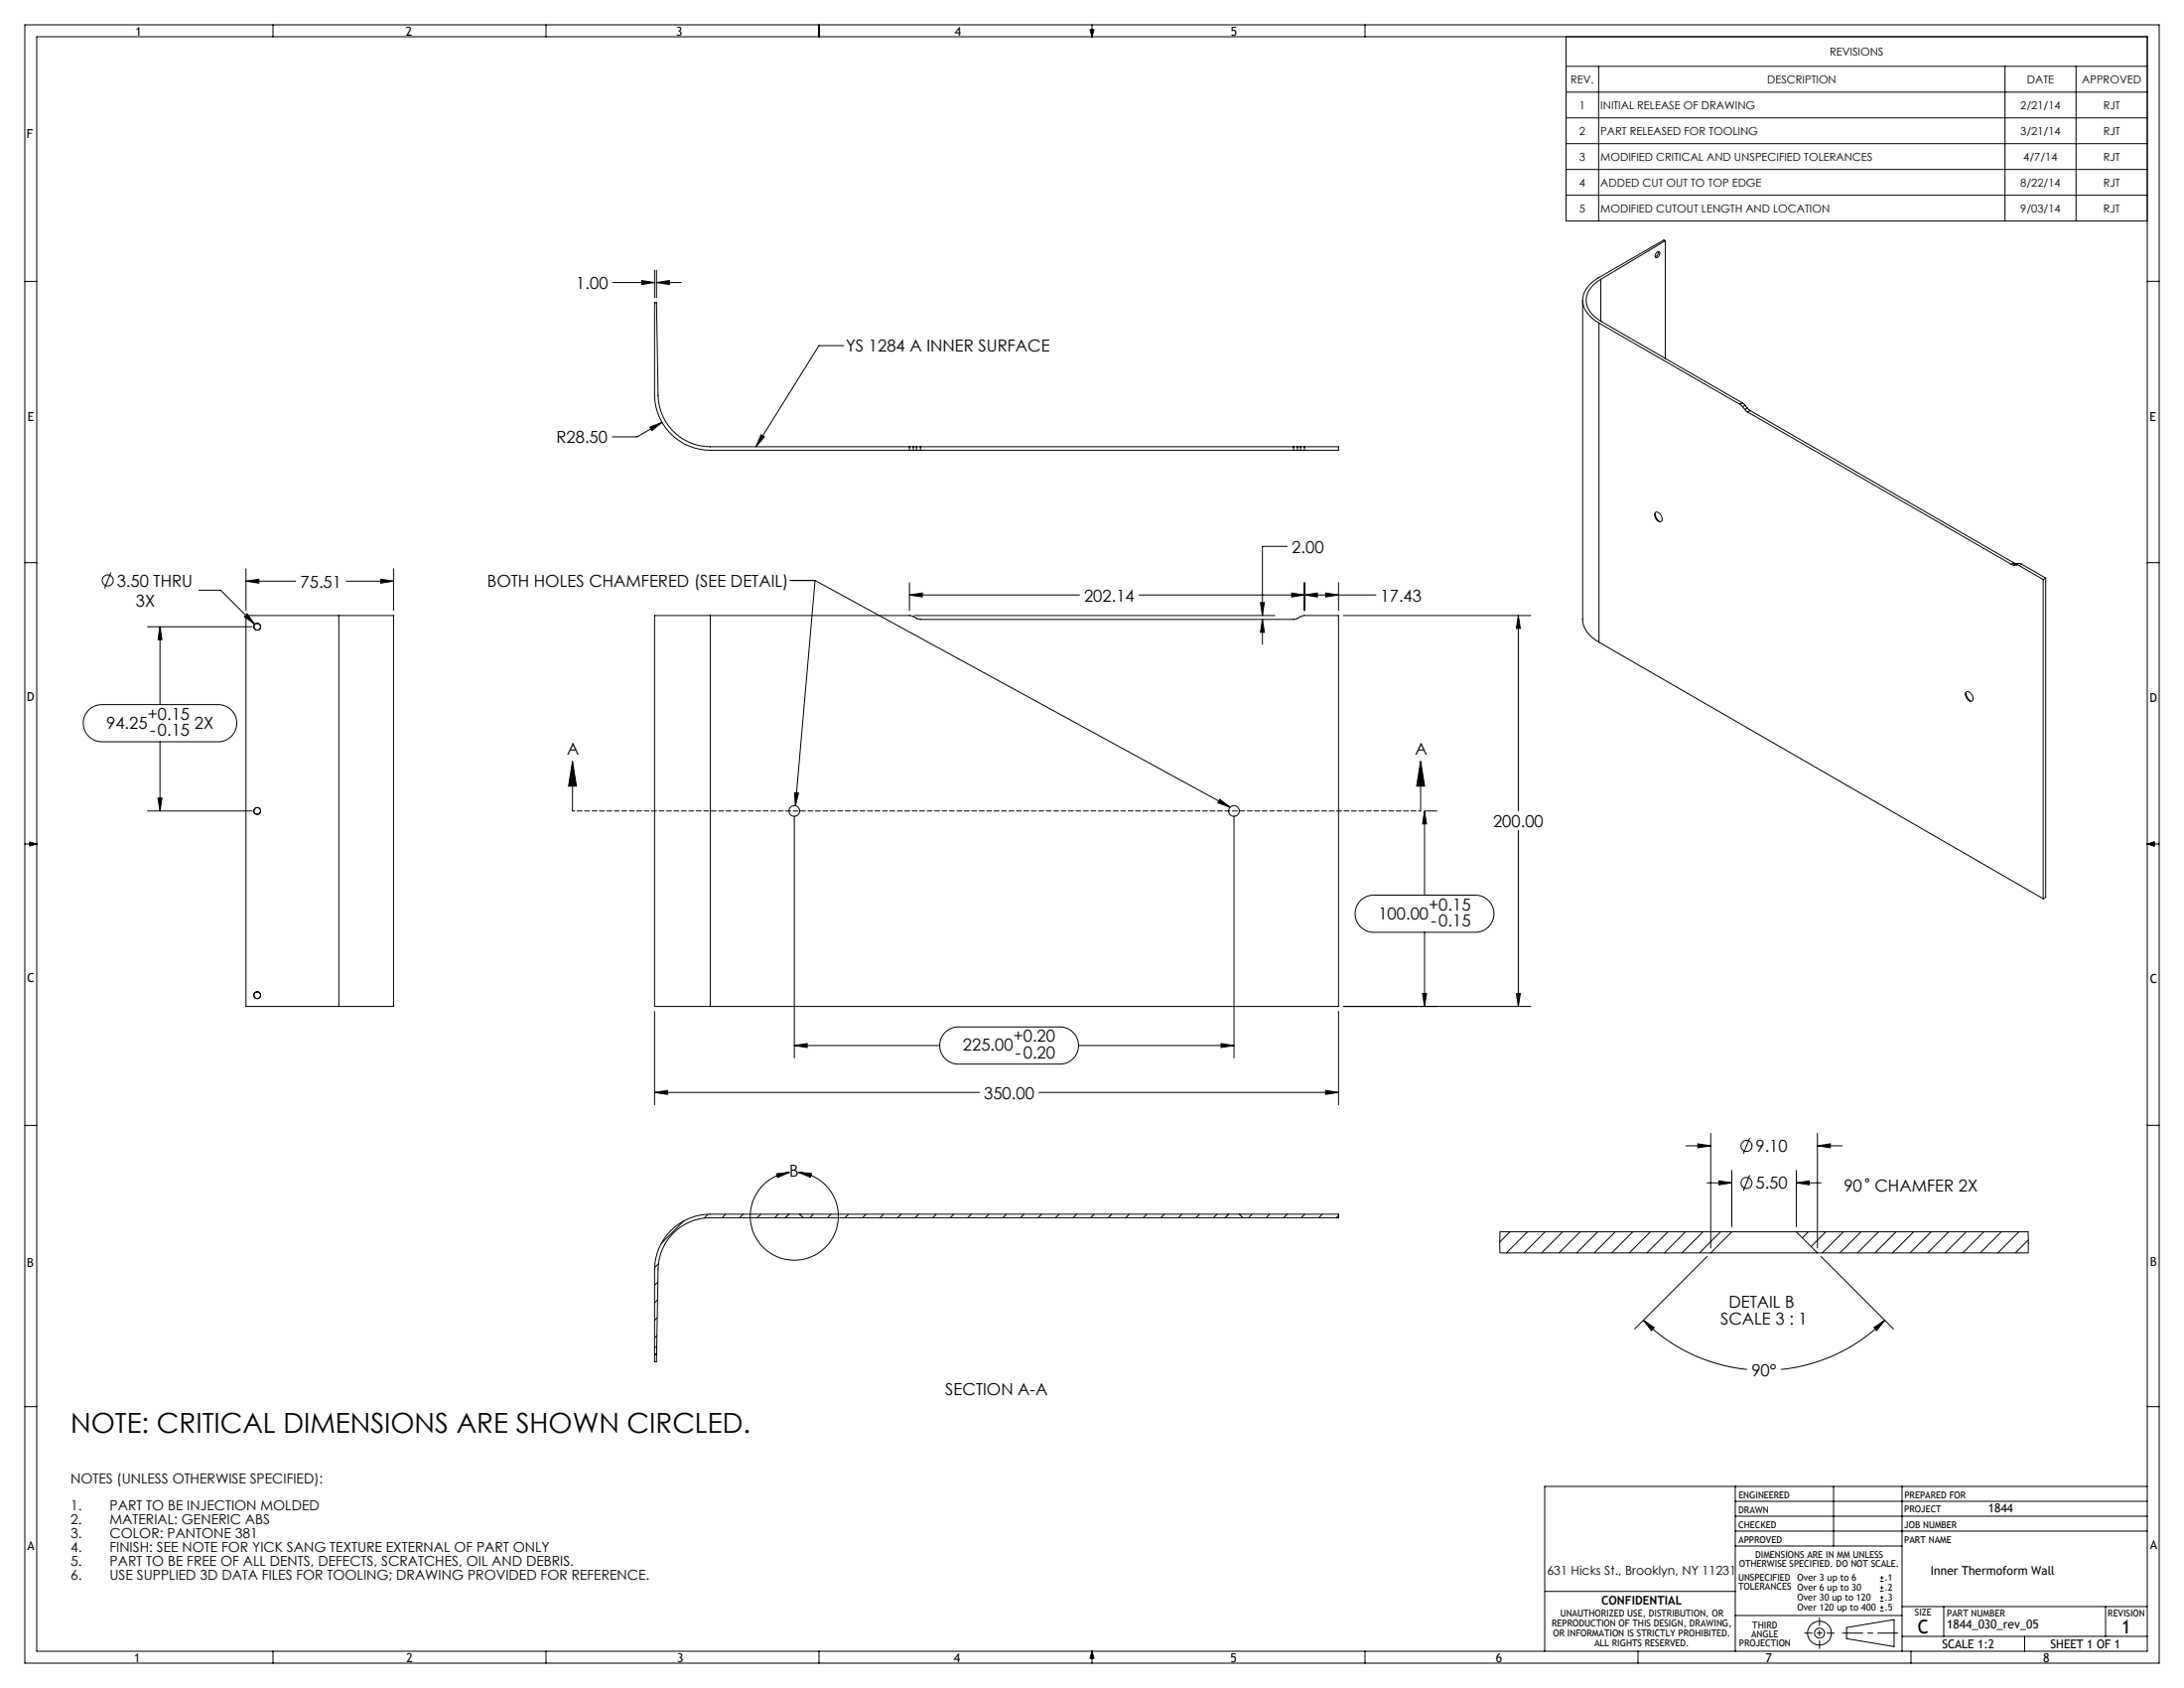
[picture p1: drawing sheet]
<svg xmlns="http://www.w3.org/2000/svg" width="559mm" height="432mm" viewBox="0 0 559 432" stroke-linecap="round" stroke-linejoin="round" font-family="sans-serif">
<g fill="none" stroke="#000" stroke-width=".25">
<path d="M6.3 6.4h546.1v419h-546.1zM9.4 9.4h540v413h-540zM69.8 6.4v3M139.7 6.4v3M209.5 6.4v3M278.9 7.6h1l-.5 1.8zM279.1 7.6l.3 1.8M279.4 6.4v3M279.7 7.6l-.3 1.8M349.2 6.4v3M400.7 9.4v47.1h148.7M400.7 17h148.7"/>
<path d="M409 17v39.5M513 17v39.5M531.2 17v39.5M400.7 30.2h148.7M400.7 36.8h148.7M400.7 23.6h148.7M400.7 43.3h148.7M400.7 49.9h148.7M6.3 72h3.1M156.8 72.3h10.7M164.2 71.8l3.3 .5-3.3 .5zM167.5 69.1v7.1"/>
<path d="M168 72.3l3.3-.5v1zM168 69.1v7.1M168 72.3h6.3M404.9 76.8v81.7a7.1 7.1 0 0 0 4.2 5.8M409.6 71.5a6.1 6.1 0 0 0-3.6 6.6 7.5 7.5 0 0 0 3.7 4.2l36.1 20.8M409.6 71.5v10.7M423.9 64.6l.1-.1a.46 .46 0 0 1 .7 0 .46 .46 0 0 1-.1 .7l-.1 .2a.55 .55 0 0 1-.9 .5 .55 .55 0 0 1 0-.9zM424.3 64.4l-.2 .8-.6 .5M426.1 61.6l-.4-.2-16.8 9.7a6.5 6.5 0 0 0-3.8 7.1 8.1 8.1 0 0 0 4 4.4M426.1 61.6l-16.5 9.9M426.1 61.6v30.1M549.4 72h3"/>
<path d="M215.9 88.4h-6.4l-16.1 25.9M409.1 82.6v81.7M409.1 82.6l36 20.8M166.3 109.3l3.1-1.2-2.6 2zM169.4 108.1l-6.4 3.6h-6.4M194.7 111.2l.9 .5-2.2 2.6zM232.7 114.3h-51a13.4 13.4 0 0 1-13.3-13.1l-.4-23.8h-.5v23.8a14.3 14.3 0 0 0 14.2 14h51M232.7 115.2h1M232.7 114.3h1M232.7 114.3v.9M233.7 114.3h.8M233.7 115.2h.8"/>
<path d="M233.7 114.3v.9M234.5 115.2h1M234.5 114.3h1M234.5 114.3v.9M235.5 114.3h95.5M235.5 115.2h95.5M235.5 114.3v.9M331 115.2h1M331 114.3h1M331 114.3v.9M332 114.3h.8M332 115.2h.8"/>
<path d="M332 114.3v.9M332.8 114.3h1M332.8 115.2h1M332.8 114.3v.9M333.8 114.3v.9M333.8 114.3h8.7v.9h-8.7M445.1 103.4l.8 .7M445.8 103.1l.7 .6M445.8 103.1l-.7 .3M445.9 104.1l.5 .7M446.4 104.8l.7 .6M446.5 103.7l-.6 .4"/>
<path d="M446.5 103.7l.6 .7M447.1 104.4l.7 .6M447.1 104.4l-.7 .4M447.1 105.4l67.5 39M447.8 105l-.7 .4M447.8 105l67.5 39M329.3 139.8h-6.3v17.7M423.4 131.4l.5 1.3 .7 .8M423.5 131.1a1.56 1.56 0 0 1 1.7 2.2 1.07 1.07 0 0 1-1.7-.8 1.23 1.23 0 0 1 0-1.4zM6.3 143.9h3.1M28.4 146.5l-1.6 4M50.9 151h5.6l8.7 8.7"/>
<path d="M62.5 157.7l.7-.7 2 2.7zM62.9 145.5v10.7M62.9 148.7h12.8M62.9 148.7l3.3-.5v1zM86.7 157.5h14v100h-14M86.7 157.5h-23.8v100h23.8M86.7 157.5v100M88.6 148.7h12.1M97.4 148.2l3.3 .5-3.3 .5zM100.7 145.5v10.7M181.7 157.5h51l2.8 1h95.5l2.6-1h8.9v100h-160.8M181.7 157.5h-14.2v100h14.2"/>
<path d="M181.7 157.5v100M202.2 148.5h6.3M208.5 148.5l-5 57.6M208.5 148.5l106.2 58M232.7 152.2h43.5M232.7 149v7.2M232.7 152.2l3.3-.5v1zM234 157.5h92.2M291.4 152.2h60.6M322.5 154.2h1l-.5 3.3zM323 158.5v6.3M323 158.5l.5 3.3h-1z"/>
<path d="M330.5 151.7l3.3 .5-3.3 .5zM333.8 152.2l3.3-.5v1zM333.8 149v7.2M339.2 151.7l3.3 .5-3.3 .5zM342.5 149v7.2M343.8 157.5h47.9M388.5 157.5l.5 3.3h-1zM388.5 157.5v49.9M514.6 144.4l.7 .1M515.3 144l.7 .2M515.3 144l-.7 .4M515.9 144.5l.7 .2"/>
<path d="M515.9 144.5h-.6M516 144.2l-.7 .3M516.5 144.1l.8 .2M516.5 144.1l-.6 .4M516.5 144.1l-.5 .1M516.6 144.7l6.2 3.5M517.3 144.3l-.7 .4M517.3 144.3l6.1 3.6M522.8 148.2v81.7M523.4 147.9l-.6 .3M523.4 147.9v81.6l-.6 .4M549.4 143.9h3"/>
<path d="M37.8 160.3h26.7M40.9 160.3l.5 3.3h-1zM40.9 160.3v19.9M409.1 164.3l113.7 65.6M502.9 177.3l.6 1.3 .6 .8M503.1 177a1.56 1.56 0 0 1 1.6 2.2 1.07 1.07 0 0 1-1.6-.8 1.23 1.23 0 0 1 0-1.4zM22.7 181.6l1.2-.9 1.8-.4 30.1-.1a4.8 4.8 0 0 1 4.8 4.8 4.8 4.8 0 0 1-4.8 4.7h-29.8a4.8 4.8 0 0 1-4.3-2.9 4.8 4.8 0 0 1 1-5.2zM40.9 189.7v17.8M146.5 194.8l1 6.3h-2zM146.5 194.8v12.7M363.5 194.8l1 6.3h-2zM363.5 194.8v12.7"/>
<path d="M6.3 215.9h3.1M7.6 215.4l1.8 .5-1.8 .5zM7.6 215.6l1.8 .3M9.4 215.9l-1.8 .3M37.8 207.5h26.7M40.4 204.2h1l-.5 3.3zM203.2 208.7v61.9M203.3 202.8l1 .1-.8 3.2zM312.1 204.5l2.6 2-3.1-1.1zM315.7 208.7v61.9M364.5 207.5l.5 3.3h-1zM364.5 207.5v21.5"/>
<path d="M364.8 207.5h2.9M388.5 212.4v45.1M549.4 215.9h3M549.4 215.9l1.8 .3M549.4 215.9l1.8-.6v1.2zM551.2 215.6l-1.8 .3M348.1 230.4l1.5-1.1 1.6-.3h26.3a4.8 4.8 0 0 1 4.7 4.7 4.8 4.8 0 0 1-4.7 4.8h-26a4.8 4.8 0 0 1-4.4-2.9 4.8 4.8 0 0 1 1-5.2zM364.5 238.5v19M167.5 258.7v23.9M342.5 258.7v23.9M343.8 257.5h47.9M364 254.2h1l-.5 3.3z"/>
<path d="M388 254.2h1l-.5 3.3zM167.5 279.5h83.1M167.5 279.5l3.3-.6v1.1zM203.2 267.5l3.3-.6v1.1zM203.2 267.5h37.2M241.8 264.1l1.6-1 1.5-.4h26.3a4.8 4.8 0 0 1 4.8 4.8 4.8 4.8 0 0 1-4.8 4.7h-26a4.8 4.8 0 0 1-4.4-2.9 4.8 4.8 0 0 1 1-5.2zM265.8 279.5h76.7M276 267.5h39.7M312.4 266.9l3.3 .6-3.3 .5zM339.2 278.9l3.3 .6-3.3 .5zM6.3 287.9h3.1M204.3 299.9a11.3 11.3 0 0 1 8.5 17.1 11.3 11.3 0 0 1-19.1 .1 11.3 11.3 0 0 1 8.3-17.2"/>
<path d="M204.3 299.9l3.3 .3-.2 1zM431.4 293.1h6.3M434.4 292.6l3.3 .5-3.3 .5zM437.7 289.9v29.3M443.1 299.4v14.4M447.7 291.1l-1.6 4M459.6 299.4v14.4M465 293.1l3.3-.5v1zM465 289.9v29.3M465 293.1h6.4M549.4 287.9h3M175 312.3l-5.8 5.8"/>
<path d="M181.2 310.6l-1 1M185.7 310.6l-.9 .9M190.2 310.6l-.9 .9M194.6 310.6l-.9 .9M198.7 300.2l3.3-.3-3.1 1.3zM199.1 310.6l-.9 .9M201 311.5h-19.3a13.4 13.4 0 0 0-13.3 13.1l-.4 20M201 311.5h4.5M201.9 310.6h-20.2a14.2 14.2 0 0 0-14.2 14v20M201.9 310.6h2.7M201.9 310.6l-.9 .9M204.6 310.6h109.8"/>
<path d="M204.6 310.6l.9 .9M205.5 311.5h108M208.1 310.6l-.9 .9M212.6 310.6l-.9 .9M217.1 310.6l-.9 .9M221.6 310.6l-.9 .9M226.1 310.6l-.9 .9M230.6 310.6l-.9 .9M235.1 310.6l-.9 .9M239.5 310.6l-.9 .9M244 310.6l-.9 .9M248.5 310.6l-.9 .9"/>
<path d="M253 310.6l-.9 .9M257.5 310.6l-.9 .9M262 310.6l-.9 .9M266.5 310.6l-.9 .9M271 310.6l-.9 .9M275.5 310.6l-.9 .9M280 310.6l-.9 .9M284.4 310.6l-.9 .9M288.9 310.6l-.9 .9M293.4 310.6l-.9 .9M297.9 310.6l-.9 .9M302.4 310.6l-.9 .9"/>
<path d="M306.9 310.6l-.9 .9M311.4 310.6l-.9 .9M313.5 311.5h4.5M314.4 310.6h2.7M314.4 310.6l-.9 .9M317.1 310.6h25.4v.9h-24.5M317.1 310.6l.9 .9M320.4 310.6l-.9 .9M324.9 310.6l-.9 .9M329.3 310.6l-.9 .9M333.8 310.6l-.9 .9M338.3 310.6l-.9 .9"/>
<path d="M342.5 310.9l-.6 .6M386.4 315.1l-2.7 2.6M390.8 315.1l-5.4 5.4M395.3 315.1l-5.4 5.4M399.8 315.1l-5.4 5.4M404.3 315.1l-5.4 5.4M408.8 315.1l-5.4 5.4M413.3 315.1l-5.4 5.4M417.8 315.1l-5.4 5.4M422.3 315.1l-5.4 5.4M426.8 315.1l-5.4 5.4M431.3 315.1l-5.4 5.4"/>
<path d="M435.7 315.1l-5.4 5.4M436.8 302.6h6.3M439.8 302.1l3.3 .5-3.3 .5zM440.2 315.1l-5.4 5.4M443.1 315.1h-59.3v5.4h53.9M443.1 315.1h16.5M443.1 315.1l-5.4 5.4M447.7 300.6l-1.6 4M459.6 302.6l3.3-.5v1zM459.6 302.6h6.4M459.6 315.1h59.3v5.4h-53.9M459.6 315.1l5.4 5.4"/>
<path d="M462.7 315.1l-1.6 1.5M467.2 315.1l-3.8 3.8M471.7 315.1l-5.4 5.4M476.2 315.1l-5.4 5.4M480.6 315.1l-5.4 5.4M485.1 315.1l-5.4 5.4M489.6 315.1l-5.4 5.4M494.1 315.1l-5.4 5.4M498.6 315.1l-5.4 5.4M503.1 315.1l-5.4 5.4M507.6 315.1l-5.4 5.4M512.1 315.1l-5.4 5.4"/>
<path d="M516.6 315.1l-5.4 5.4M519 317.2l-3.3 3.3M168.2 337.1l-.7 .7M168.2 332.5l-.7 .8M168.3 327.9l-.8 .9M168.5 323.3l-1 1M420.5 337.7l2.7 1.9-.7 .8zM420.5 337.7a43.7 43.7 0 0 0 26.5 12.6M436.8 321.4l-18.6 18.6M437.7 320.5h27.3M465.9 321.4l18.6 18.6M479.5 339.6l2.7-1.9-2 2.7z"/>
<path d="M482.2 337.7a43.7 43.7 0 0 1-26.5 12.6M6.3 359.8h3.1M167.5 344.6v1.8M167.5 344.6h.5M167.9 346.4l-.4 .3M168 346.3v2.1h-.5v-2M168 346.3l-.5 .1M168 344.6v1.7M168.1 341.7l-.6 .6M549.4 359.8h3M444 384h105.4M444 387.9h105.4"/>
<path d="M444 380.2v42.2M444 395.5h42.7M444 391.7h105.4M469.1 380.2v15.3M486.7 380.2v42.2M549.4 380.2h-154.2v42.2M395.3 407.1h48.7M444 413.3h42.7M472.5 416.3l12.1-2v6.9l-12.1-2zM481 404.5h.9M481 403.6h.9M481 407h.9"/>
<path d="M481 406.1h.9M481 409.6h.9M481 408.7h.9M481 412.1h.9M481 411.2h.9M481.5 403.2v.8M481.5 405.7v.9M481.5 408.2v.9M481.5 410.8v.9M486.7 418.6h62.7M486.7 411h62.7M497.3 411v7.6"/>
<path d="M518 418.6v3.8M538.7 411v7.6M69.8 422.4v3M139.7 422.4v3M209.5 422.4v3M279.4 422.4v3M279.4 422.4l.5 1.8h-1zM279.4 422.4l.3 1.8M279.4 422.4l-.3 1.8M349.2 422.4v3M419.1 422.4v3M488.9 422.4v3"/>
<circle cx="27.6" cy="148.5" r="1.41"/>
<circle cx="65.8" cy="160.3" r=".87"/>
<circle cx="65.8" cy="160.3" r=".88"/>
<circle cx="65.8" cy="207.5" r=".87"/>
<circle cx="203.2" cy="207.5" r="1.37"/>
<circle cx="315.7" cy="207.5" r="1.37"/>
<circle cx="65.8" cy="254.6" r=".87"/>
<circle cx="446.9" cy="293.1" r="1.41"/>
<circle cx="446.9" cy="302.6" r="1.41"/>
<circle cx="477.7" cy="301.9" r=".4"/>
<circle cx="465.5" cy="417.8" r="1.27"/>
<circle cx="465.5" cy="417.8" r="3"/>
</g>
<path d="M363.5 207.5h-217" fill="none" stroke="#000" stroke-width=".25" stroke-dasharray="1.3 .6" stroke-dashoffset=".7"/>
<path d="M461.7 417.8h7.6" fill="none" stroke="#000" stroke-width=".25" stroke-dasharray="15.2 1.3 1.3 1.3" stroke-dashoffset="13.3"/>
<path d="M465.5 413.8v7.9" fill="none" stroke="#000" stroke-width=".25" stroke-dasharray="15.2 1.3 1.3 1.3" stroke-dashoffset="13.2"/>
<path d="M471.4 417.8h14.2" fill="none" stroke="#000" stroke-width=".25" stroke-dasharray="15.2 1.3 1.3 1.3" stroke-dashoffset="10.1"/>
<g fill="#000">
<path d="M322.5 154.2h1l-.5 3.3zM323 158.5l.5 3.3h-1zM333.8 152.2l3.3-.5v1zM339.2 151.7l3.3 .5-3.3 .5zM330.5 151.7l3.3 .5-3.3 .5zM232.7 152.2l3.3-.5v1zM388.5 157.5l.5 3.3h-1zM388 254.2h1l-.5 3.3zM203.2 267.5l3.3-.6v1.1zM312.4 266.9l3.3 .6-3.3 .5zM167.5 279.5l3.3-.6v1.1zM339.2 278.9l3.3 .6-3.3 .5zM62.9 148.7l3.3-.5v1zM97.4 148.2l3.3 .5-3.3 .5zM62.5 157.7l2.7 2-2-2.7zM40.9 160.3l.5 3.3h-1zM40.4 204.2h1l-.5 3.3zM168 72.3l3.3-.5v1zM164.2 71.8l3.3 .5-3.3 .5zM166.3 109.3l.5 .8 2.6-2zM439.8 302.1l3.3 .5-3.3 .5zM459.6 302.6l3.3-.5v1zM420.5 337.7l2.7 1.9-.7 .8zM479.5 339.6l2.7-1.9-2 2.7zM434.4 292.6l3.3 .5-3.3 .5zM465 293.1l3.3-.5v1z"/>
<path d="M363.5 194.8l1 6.3h-2zM146.5 194.8l1 6.3h-2zM203.3 202.8l1 .1-.8 3.2zM312.1 204.5l2.6 2-3.1-1.1zM194.7 111.2l.9 .5-2.2 2.6zM198.7 300.2l3.3-.3-3.1 1.3zM204.3 299.9l3.3 .3-.2 1z"/>
<path d="M364.5 207.5l.5 3.3h-1zM364 254.2h1l-.5 3.3z"/>
</g>
<text font-size="7.1" x="18.1" y="366.5">NOTE: CRITICAL DIMENSIONS ARE SHOWN CIRCLED.</text>
<g font-size="4.8">
<text x="490.7" y="417.9">C</text>
<text x="542.9" y="417.9">1</text>
</g>
<g font-size="4.2">
<text x="147.4" y="73.9">1.00</text>
<text x="216.4" y="90">YS 1284 A INNER SURFACE</text>
<text x="142.4" y="113.3">R28.50</text>
<text x="330.5" y="141.4">2.00</text>
<text x="29.9" y="150">3.50 THRU</text>
<text x="34.7" y="155.1">3X</text>
<text x="76.8" y="150.3">75.51</text>
<text x="124.7" y="150.1">BOTH HOLES CHAMFERED (SEE DETAIL)</text>
<text x="277.4" y="153.8">202.14</text>
<text x="353.2" y="153.8">17.43</text>
<text x="37.8" y="184.1">+0.15</text>
<text x="27.2" y="186.3">94.25</text>
<text x="38.4" y="188.2">-0.15</text>
<text x="49.7" y="186.3">2X</text>
<text x="145.1" y="193">A</text>
<text x="362.1" y="193">A</text>
<text x="382" y="211.5">200.00</text>
<text x="365.5" y="232.8">+0.15</text>
<text x="352.6" y="235.1">100.00</text>
<text x="366.1" y="236.9">-0.15</text>
<text x="246.4" y="268.8">225.00</text>
<text x="259.3" y="266.5">+0.20</text>
<text x="259.8" y="270.6">-0.20</text>
<text x="251.7" y="281.1">350.00</text>
<text x="449.2" y="294.7">9.10</text>
<text x="202" y="301">B</text>
<text x="449.2" y="304.2">5.50</text>
<text x="471.8" y="304.7">90</text>
<text x="479.7" y="304.7">CHAMFER 2X</text>
<text x="442.3" y="334.6">DETAIL B</text>
<text x="440.2" y="338.8">SCALE 3 : 1</text>
<text x="448.2" y="352.1">90°</text>
<text x="241.9" y="356.9">SECTION A-A</text>
</g>
<g font-size="3.5">
<text x="18.1" y="379.4">NOTES (UNLESS OTHERWISE SPECIFIED):</text>
<text x="18.1" y="386.5">1.</text>
<text x="18.1" y="390">2.</text>
<text x="28.1" y="386.5">PART TO BE INJECTION MOLDED</text>
<text x="28.1" y="390">MATERIAL: GENERIC ABS</text>
<text x="18.1" y="393.5">3.</text>
<text x="28.1" y="393.5">COLOR: PANTONE 381</text>
<text x="18.1" y="397">4.</text>
<text x="18.1" y="400.6">5.</text>
<text x="28.1" y="397">FINISH: SEE NOTE FOR YICK SANG TEXTURE EXTERNAL OF PART ONLY</text>
<text x="28.1" y="400.6">PART TO BE FREE OF ALL DENTS, DEFECTS, SCRATCHES, OIL AND DEBRIS.</text>
<text x="18.1" y="404.1">6.</text>
<text x="28.1" y="404.1">USE SUPPLIED 3D DATA FILES FOR TOOLING; DRAWING PROVIDED FOR REFERENCE.</text>
</g>
<g font-size="3.2">
<text x="34.6" y="9.1">1</text>
<text x="103.8" y="9.1">2</text>
<text x="173" y="9">3</text>
<text x="244.3" y="9.2">4</text>
<text x="314.9" y="9.1">5</text>
<text x="6.8" y="35.2">F</text>
<text x="7" y="107.6">E</text>
<text x="550" y="107.6">E</text>
<text x="6.9" y="179.3">D</text>
<text x="550" y="179.5">D</text>
<text x="7" y="251.3">C</text>
<text x="550.1" y="251.5">C</text>
<text x="550.1" y="324">B</text>
<text x="6.9" y="324">B</text>
<text x="7" y="396.4">A</text>
<text x="550.2" y="396.3">A</text>
<text x="395.8" y="402.8">631 Hicks St., Brooklyn, NY 11231</text>
<text x="34.4" y="425.2">1</text>
<text x="104" y="425.2">2</text>
<text x="173.3" y="425.2">3</text>
<text x="244" y="425.2">4</text>
<text x="314.9" y="425.2">5</text>
<text x="382.7" y="425.2">6</text>
<text x="451.8" y="425.2">7</text>
<text x="522.8" y="425.2">8</text>
</g>
<g font-size="3.1">
<text x="508.7" y="386.9">1844</text>
<text x="494" y="402.7">Inner Thermoform Wall</text>
<text x="409.7" y="410.5">CONFIDENTIAL</text>
<text x="498.1" y="416.6">1844_030_rev_05</text>
<text x="496.9" y="421.7">SCALE 1:2</text>
<text x="524.6" y="421.7">SHEET 1 OF 1</text>
</g>
<g font-size="2.8">
<text x="468.1" y="14.2">REVISIONS</text>
<text x="401.9" y="21.3">REV.</text>
<text x="452.2" y="21.3">DESCRIPTION</text>
<text x="518.6" y="21.3">DATE</text>
<text x="532.7" y="21.3">APPROVED</text>
<text x="404.1" y="27.9">1</text>
<text x="409.5" y="27.9">INITIAL RELEASE OF DRAWING</text>
<text x="516.9" y="27.9">2/21/14</text>
<text x="538.2" y="27.9">RJT</text>
<text x="404.1" y="34.5">2</text>
<text x="409.5" y="34.5">PART RELEASED FOR TOOLING</text>
<text x="516.9" y="34.5">3/21/14</text>
<text x="538.2" y="34.5">RJT</text>
<text x="404.1" y="41.1">3</text>
<text x="409.5" y="41.1">MODIFIED CRITICAL AND UNSPECIFIED TOLERANCES</text>
<text x="517.7" y="41.1">4/7/14</text>
<text x="538.2" y="41.1">RJT</text>
<text x="404.1" y="47.7">4</text>
<text x="409.5" y="47.7">ADDED CUT OUT TO TOP EDGE</text>
<text x="516.9" y="47.7">8/22/14</text>
<text x="538.2" y="47.7">RJT</text>
<text x="404.1" y="54.3">5</text>
<text x="409.5" y="54.3">MODIFIED CUTOUT LENGTH AND LOCATION</text>
<text x="516.9" y="54.3">9/03/14</text>
<text x="538.2" y="54.3">RJT</text>
</g>
<g font-size="2.4">
<text x="444.8" y="383.2">ENGINEERED</text>
<text x="487.3" y="383.2">PREPARED FOR</text>
<text x="444.8" y="387">DRAWN</text>
<text x="487.3" y="386.9">PROJECT</text>
<text x="444.8" y="394.6">APPROVED</text>
<text x="444.8" y="390.8">CHECKED</text>
<text x="487.2" y="394.6">PART NAME</text>
<text x="487.2" y="390.8">JOB NUMBER</text>
<text x="444.9" y="400.9">OTHERWISE SPECIFIED. DO NOT SCALE.</text>
<text x="449.1" y="398.6">DIMENSIONS ARE IN MM UNLESS</text>
<text x="444.8" y="404.4">UNSPECIFIED</text>
<text x="444.8" y="406.7">TOLERANCES Over 6 up to 30</text>
<text x="459.9" y="404.5">Over 3 up to 6</text>
<text x="482.2" y="404.5">.1</text>
<text x="482.2" y="407">.2</text>
<text x="399.2" y="413.6">UNAUTHORIZED USE, DISTRIBUTION, OR</text>
<text x="459.9" y="409.6">Over 30 up to 120</text>
<text x="459.9" y="412.1">Over 120 up to 400</text>
<text x="482.2" y="409.6">.3</text>
<text x="482.2" y="412.1">.5</text>
<text x="490" y="413.4">SIZE</text>
<text x="498.1" y="413.4">PART NUMBER</text>
<text x="539.3" y="413.4">REVISION</text>
<text x="397.1" y="416.1">REPRODUCTION OF THIS DESIGN, DRAWING,</text>
<text x="397.4" y="418.7">OR INFORMATION IS STRICTLY PROHIBITED.</text>
<text x="448.1" y="418.9">ANGLE</text>
<text x="448.4" y="416.6">THIRD</text>
<text x="408" y="421.2">ALL RIGHTS RESERVED.</text>
<text x="445" y="421.2">PROJECTION</text>
</g>
</svg>
